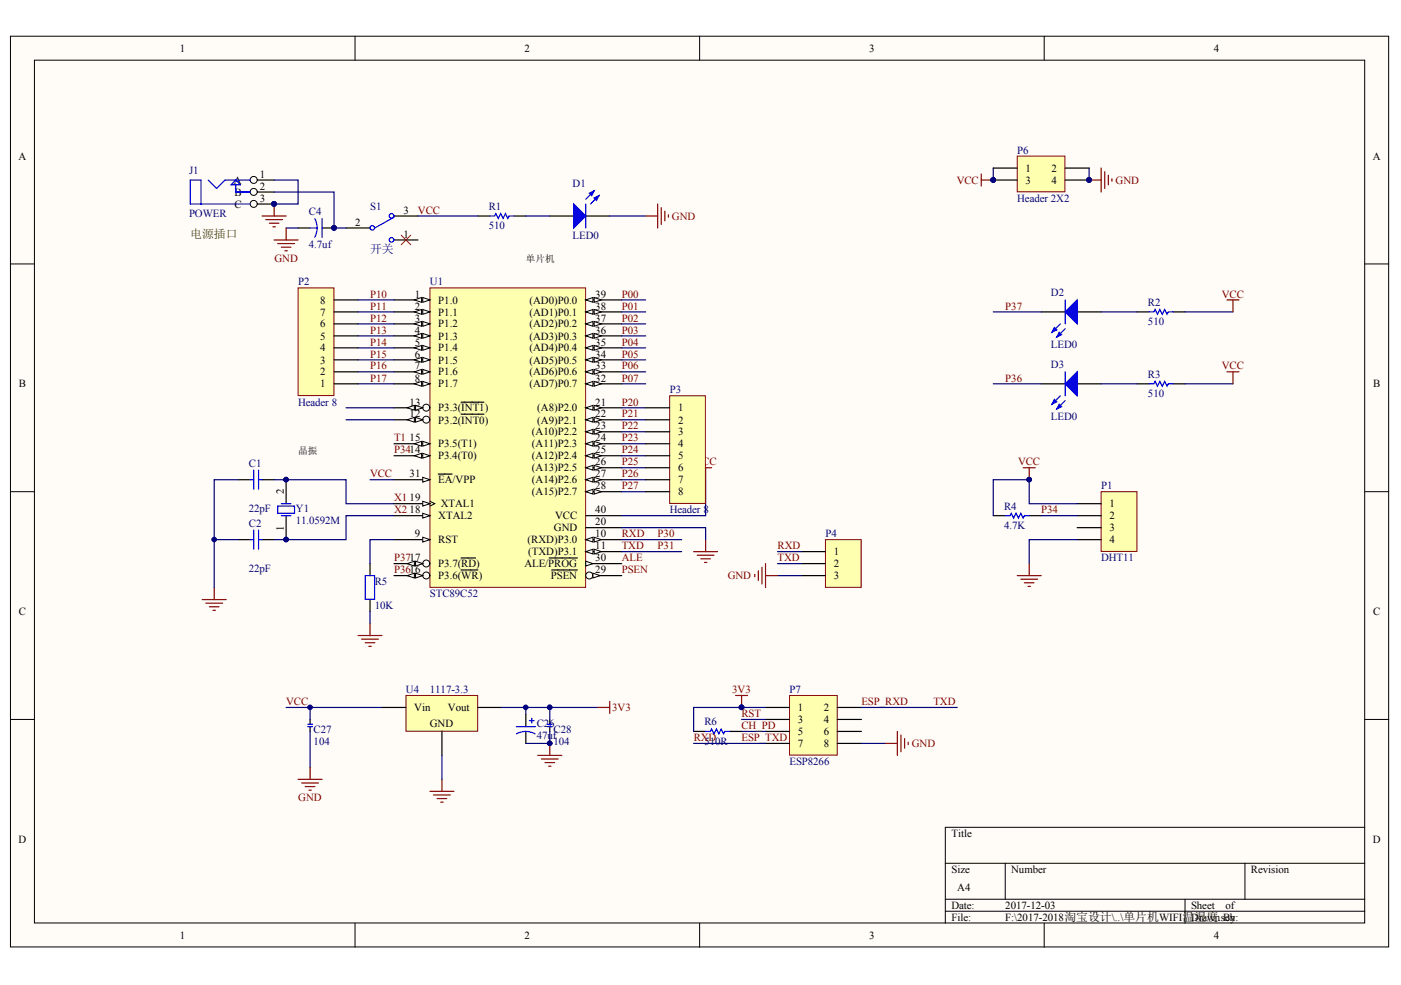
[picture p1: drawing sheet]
<svg xmlns="http://www.w3.org/2000/svg" width="289mm" height="203mm" viewBox="0 0 289 203" stroke-linecap="round" stroke-linejoin="round" font-family="sans-serif">
<g fill="#fffcf8" stroke="#000" stroke-width=".21">
<path d="M2.2 7.5h284.2v187.9h-284.2z"/>
<path d="M7.1 12.4h274.3v178h-274.3z"/>
</g>
<g fill="none" stroke="#000" stroke-width=".21">
<path d="M73.2 7.5v4.9M144.3 7.5v4.9M215.3 7.5v4.9M2.2 54.5h4.9M281.5 54.5h4.9M2.2 101.4h4.9M281.5 101.4h4.9M2.2 148.4h4.9M281.5 148.4h4.9M195 178.1h86.5M207.3 178.1v7.4M256.7 178.1v7.4"/>
<path d="M281.5 170.7h-86.5v19.8M73.2 190.5v4.9M144.3 190.5v4.9M195 185.5h86.5M195 188h86.5M215.3 190.5v4.9M244.4 185.5v5"/>
</g>
<path d="M88.7 59.4h32.1v61.8h-32.1z" fill="#ffffb0" stroke="#800000" stroke-width=".21"/>
<path d="M81.3 99h7.4" fill="none" stroke="#000" stroke-width=".25"/>
<path d="M87.2 98.5l1.5 .5-1.5 .5z" fill="#fffcf8" stroke="#000" stroke-width=".21"/>
<path d="M90.4 97.8h2.8M81.3 103.9h7.4" fill="none" stroke="#000" stroke-width=".25"/>
<path d="M88.7 103.4l1 .5-1 .5" fill="none" stroke="#000" stroke-width=".21"/>
<path d="M87.2 103.4l1.5 .5-1.5 .5z" fill="#fffcf8" stroke="#000" stroke-width=".21"/>
<path d="M81.3 106.4h7.4" fill="none" stroke="#000" stroke-width=".25"/>
<path d="M87.2 105.9l1.5 .5-1.5 .5z" fill="#fffcf8" stroke="#000" stroke-width=".21"/>
<path d="M81.3 111.3h7.4" fill="none" stroke="#000" stroke-width=".25"/>
<path d="M87.2 110.8l1.5 .5-1.5 .5z" fill="#fffcf8" stroke="#000" stroke-width=".21"/>
<path d="M81.3 116.3h7.4" fill="none" stroke="#000" stroke-width=".25"/>
<circle cx="87.9" cy="116.2" r=".72" fill="#fffcf8" stroke="#000" stroke-width=".21"/>
<g fill="#fffcf8" stroke="#000" stroke-width=".21">
<path d="M85.7 115.8l1.5 .5-1.5 .5z"/>
<path d="M84 116.3l1.5-.5v1z"/>
</g>
<path d="M81.3 118.7h7.4M95.1 115.1h3" fill="none" stroke="#000" stroke-width=".25"/>
<circle cx="87.9" cy="118.7" r=".72" fill="#fffcf8" stroke="#000" stroke-width=".21"/>
<g fill="#fffcf8" stroke="#000" stroke-width=".21">
<path d="M85.7 118.2l1.5 .5-1.5 .5z"/>
<path d="M84 118.7l1.5-.5v1z"/>
</g>
<path d="M81.3 86.6h7.4M95.1 117.6h3.5" fill="none" stroke="#000" stroke-width=".25"/>
<circle cx="87.9" cy="86.6" r=".72" fill="#fffcf8" stroke="#000" stroke-width=".21"/>
<g fill="#fffcf8" stroke="#000" stroke-width=".21">
<path d="M85.7 86.1l1.5 .5-1.5 .5z"/>
<path d="M84 86.6l1.5-.5v1z"/>
</g>
<path d="M81.3 84.1h7.4M95.1 85.4h4.7" fill="none" stroke="#000" stroke-width=".25"/>
<circle cx="87.9" cy="84.1" r=".72" fill="#fffcf8" stroke="#000" stroke-width=".21"/>
<g fill="#fffcf8" stroke="#000" stroke-width=".21">
<path d="M85.7 83.6l1.5 .5-1.5 .5z"/>
<path d="M84 84.1l1.5-.5v1z"/>
</g>
<path d="M81.3 94h7.4M95.1 83h4.7" fill="none" stroke="#000" stroke-width=".25"/>
<g fill="#fffcf8" stroke="#000" stroke-width=".21">
<path d="M87.2 93.5l1.5 .5-1.5 .5z"/>
<path d="M85.5 94l1.4-.5v1z"/>
</g>
<path d="M81.3 91.5h7.4" fill="none" stroke="#000" stroke-width=".25"/>
<g fill="#fffcf8" stroke="#000" stroke-width=".21">
<path d="M87.2 91l1.5 .5-1.5 .5z"/>
<path d="M85.5 91.5l1.4-.5v1z"/>
</g>
<path d="M81.3 61.9h7.4" fill="none" stroke="#000" stroke-width=".25"/>
<g fill="#fffcf8" stroke="#000" stroke-width=".21">
<path d="M87.2 61.4l1.5 .5-1.5 .5z"/>
<path d="M85.5 61.9l1.4-.5v1z"/>
</g>
<path d="M81.3 64.3h7.4" fill="none" stroke="#000" stroke-width=".25"/>
<g fill="#fffcf8" stroke="#000" stroke-width=".21">
<path d="M87.2 63.8l1.5 .5-1.5 .5z"/>
<path d="M85.5 64.3l1.4-.5v1z"/>
</g>
<path d="M81.3 66.8h7.4" fill="none" stroke="#000" stroke-width=".25"/>
<g fill="#fffcf8" stroke="#000" stroke-width=".21">
<path d="M87.2 66.3l1.5 .5-1.5 .5z"/>
<path d="M85.5 66.8l1.4-.5v1z"/>
</g>
<path d="M81.3 69.3h7.4" fill="none" stroke="#000" stroke-width=".25"/>
<g fill="#fffcf8" stroke="#000" stroke-width=".21">
<path d="M87.2 68.8l1.5 .5-1.5 .5z"/>
<path d="M85.5 69.3l1.4-.5v1z"/>
</g>
<path d="M81.3 71.8h7.4" fill="none" stroke="#000" stroke-width=".25"/>
<g fill="#fffcf8" stroke="#000" stroke-width=".21">
<path d="M87.2 71.3l1.5 .5-1.5 .5z"/>
<path d="M85.5 71.8l1.4-.5v1z"/>
</g>
<path d="M81.3 74.2h7.4" fill="none" stroke="#000" stroke-width=".25"/>
<g fill="#fffcf8" stroke="#000" stroke-width=".21">
<path d="M87.2 73.7l1.5 .5-1.5 .5z"/>
<path d="M85.5 74.2l1.4-.5v1z"/>
</g>
<path d="M81.3 76.7h7.4" fill="none" stroke="#000" stroke-width=".25"/>
<g fill="#fffcf8" stroke="#000" stroke-width=".21">
<path d="M87.2 76.2l1.5 .5-1.5 .5z"/>
<path d="M85.5 76.7l1.4-.5v1z"/>
</g>
<path d="M81.3 79.2h7.4" fill="none" stroke="#000" stroke-width=".25"/>
<g fill="#fffcf8" stroke="#000" stroke-width=".21">
<path d="M87.2 78.7l1.5 .5-1.5 .5z"/>
<path d="M85.5 79.2l1.4-.5v1z"/>
</g>
<path d="M120.8 61.9h7.4" fill="none" stroke="#000" stroke-width=".25"/>
<g fill="#fffcf8" stroke="#000" stroke-width=".21">
<path d="M120.8 61.9l1.5-.5v1z"/>
<path d="M122.5 61.4l1.5 .5-1.5 .5z"/>
</g>
<path d="M120.8 64.3h7.4" fill="none" stroke="#000" stroke-width=".25"/>
<g fill="#fffcf8" stroke="#000" stroke-width=".21">
<path d="M120.8 64.3l1.5-.5v1z"/>
<path d="M122.5 63.8l1.5 .5-1.5 .5z"/>
</g>
<path d="M120.8 66.8h7.4" fill="none" stroke="#000" stroke-width=".25"/>
<g fill="#fffcf8" stroke="#000" stroke-width=".21">
<path d="M120.8 66.8l1.5-.5v1z"/>
<path d="M122.5 66.3l1.5 .5-1.5 .5z"/>
</g>
<path d="M120.8 69.3h7.4" fill="none" stroke="#000" stroke-width=".25"/>
<g fill="#fffcf8" stroke="#000" stroke-width=".21">
<path d="M120.8 69.3l1.5-.5v1z"/>
<path d="M122.5 68.8l1.5 .5-1.5 .5z"/>
</g>
<path d="M120.8 71.8h7.4" fill="none" stroke="#000" stroke-width=".25"/>
<g fill="#fffcf8" stroke="#000" stroke-width=".21">
<path d="M120.8 71.8l1.5-.5v1z"/>
<path d="M122.5 71.3l1.5 .5-1.5 .5z"/>
</g>
<path d="M120.8 74.2h7.4" fill="none" stroke="#000" stroke-width=".25"/>
<g fill="#fffcf8" stroke="#000" stroke-width=".21">
<path d="M120.8 74.2l1.5-.5v1z"/>
<path d="M122.5 73.7l1.5 .5-1.5 .5z"/>
</g>
<path d="M120.8 76.7h7.4" fill="none" stroke="#000" stroke-width=".25"/>
<g fill="#fffcf8" stroke="#000" stroke-width=".21">
<path d="M120.8 76.7l1.5-.5v1z"/>
<path d="M122.5 76.2l1.5 .5-1.5 .5z"/>
</g>
<path d="M120.8 79.2h7.4" fill="none" stroke="#000" stroke-width=".25"/>
<g fill="#fffcf8" stroke="#000" stroke-width=".21">
<path d="M120.8 79.2l1.5-.5v1z"/>
<path d="M122.5 78.7l1.5 .5-1.5 .5z"/>
</g>
<path d="M120.8 84.1h7.4" fill="none" stroke="#000" stroke-width=".25"/>
<g fill="#fffcf8" stroke="#000" stroke-width=".21">
<path d="M120.8 84.1l1.5-.5v1z"/>
<path d="M122.5 83.6l1.5 .5-1.5 .5z"/>
</g>
<path d="M120.8 86.6h7.4" fill="none" stroke="#000" stroke-width=".25"/>
<g fill="#fffcf8" stroke="#000" stroke-width=".21">
<path d="M120.8 86.6l1.5-.5v1z"/>
<path d="M122.5 86.1l1.5 .5-1.5 .5z"/>
</g>
<path d="M120.8 89.1h7.4" fill="none" stroke="#000" stroke-width=".25"/>
<g fill="#fffcf8" stroke="#000" stroke-width=".21">
<path d="M120.8 89.1l1.5-.5v1z"/>
<path d="M122.5 88.6l1.5 .5-1.5 .5z"/>
</g>
<path d="M120.8 91.5h7.4" fill="none" stroke="#000" stroke-width=".25"/>
<g fill="#fffcf8" stroke="#000" stroke-width=".21">
<path d="M120.8 91.5l1.5-.5v1z"/>
<path d="M122.5 91l1.5 .5-1.5 .5z"/>
</g>
<path d="M120.8 94h7.4" fill="none" stroke="#000" stroke-width=".25"/>
<g fill="#fffcf8" stroke="#000" stroke-width=".21">
<path d="M120.8 94l1.5-.5v1z"/>
<path d="M122.5 93.5l1.5 .5-1.5 .5z"/>
</g>
<path d="M120.8 96.5h7.4" fill="none" stroke="#000" stroke-width=".25"/>
<g fill="#fffcf8" stroke="#000" stroke-width=".21">
<path d="M120.8 96.5l1.5-.5v1z"/>
<path d="M122.5 96l1.5 .5-1.5 .5z"/>
</g>
<path d="M120.8 99h7.4" fill="none" stroke="#000" stroke-width=".25"/>
<g fill="#fffcf8" stroke="#000" stroke-width=".21">
<path d="M120.8 99l1.5-.5v1z"/>
<path d="M122.5 98.5l1.5 .5-1.5 .5z"/>
</g>
<path d="M120.8 101.4h7.4" fill="none" stroke="#000" stroke-width=".25"/>
<g fill="#fffcf8" stroke="#000" stroke-width=".21">
<path d="M120.8 101.4l1.5-.5v1z"/>
<path d="M122.5 100.9l1.5 .5-1.5 .5z"/>
</g>
<path d="M120.8 118.7h7.4" fill="none" stroke="#000" stroke-width=".25"/>
<circle cx="121.5" cy="118.7" r=".72" fill="#fffcf8" stroke="#000" stroke-width=".21"/>
<path d="M122.3 118.2l1.5 .5-1.5 .5z" fill="#fffcf8" stroke="#000" stroke-width=".21"/>
<path d="M113.8 117.6h5.3M120.8 116.3h7.4" fill="none" stroke="#000" stroke-width=".25"/>
<path d="M120.8 115.8l1.5 .5-1.5 .5z" fill="#fffcf8" stroke="#000" stroke-width=".21"/>
<path d="M113.3 115.1h5.8M120.8 113.8h7.4" fill="none" stroke="#000" stroke-width=".25"/>
<g fill="#fffcf8" stroke="#000" stroke-width=".21">
<path d="M120.8 113.8l1.5-.5v1z"/>
<path d="M122.5 113.3l1.5 .5-1.5 .5z"/>
</g>
<path d="M120.8 111.3h7.4" fill="none" stroke="#000" stroke-width=".25"/>
<g fill="#fffcf8" stroke="#000" stroke-width=".21">
<path d="M120.8 111.3l1.5-.5v1z"/>
<path d="M122.5 110.8l1.5 .5-1.5 .5z"/>
</g>
<g fill="none" stroke="#000" stroke-width=".25">
<path d="M51.6 37.1h4.9M71.4 47h4.9M81.3 44.6h4.9M81.3 49.5h4.9M49.1 99h2.5M54.1 99h2.4M59 99v4.9M49.1 111.3h2.5M54.1 111.3h2.4M59 106.4v4.9M76.3 116.3v2.4M120.8 108.9h7.4"/>
<path d="M120.8 106.4h7.4M76.3 123.7v2.5"/>
</g>
<g fill="none" stroke="#800000" stroke-width=".25">
<path d="M54.1 44.6h4.9M54.8 45.3h3.5M55.5 46h2M56.3 46.8h.5M56.5 42.1v2.5M144.3 96.5h2.5M145.5 96.5v2.5M143 113.8h5M143.8 114.5h3.4M144.5 115.3h2M145.3 116h.5M145.5 111.3v2.5"/>
<path d="M41.7 123.7h4.9M42.4 124.4h3.5M43.2 125.2h2M43.9 125.9h.5M44.2 121.2v2.5M73.8 131.1h5M74.6 131.9h3.4M75.3 132.6h2M76.1 133.3h.5M76.3 128.6v2.5"/>
</g>
<g fill="none" stroke="#00f" stroke-width=".25">
<path d="M81.3 44.8l-4 2.2M51.6 99h.7M52.3 97v3.9M53.3 97v3.9M53.3 99h.8M51.6 111.3h.7M52.3 109.3v4M53.3 109.3v4M53.3 111.3h.8M57.3 104.4h3.4v1.5h-3.4zM58 103.9h2M58 106.4h2"/>
<path d="M75.3 118.7h1.9v4.9h-1.9z"/>
<circle cx="76.8" cy="47" r=".47"/>
<circle cx="80.8" cy="49.5" r=".48"/>
<circle cx="80.8" cy="44.5" r=".48"/>
</g>
<g fill="#000080" stroke="#000080" stroke-width=".21">
<circle cx="59" cy="111.3" r=".48"/>
<circle cx="59" cy="98.9" r=".48"/>
<circle cx="56.5" cy="42.1" r=".47"/>
</g>
<g fill="none" stroke="#000080" stroke-width=".25">
<path d="M73.8 61.9h7.5M73.8 64.3h7.5M73.8 66.8h7.5M73.8 69.3h7.5M73.8 71.8h7.5M73.8 74.2h7.5M73.8 76.7h7.5M73.8 79.2h7.5M128.2 61.9h5M128.2 64.3h5M128.2 66.8h5M128.2 69.3h5"/>
<path d="M128.2 71.8h5M128.2 74.2h5M128.2 76.7h5M128.2 79.2h5M56.5 99h14.9v4.9h9.9M71.4 86.6h9.9M71.4 84.1h9.9M76.3 99h5M145.5 99v7.4h-17.3M81.3 106.4h-9.9v4.9h-14.9M128.2 108.9h17.3v2.4M76.3 126.2v2.4"/>
</g>
<path d="M82.7 48.5l2 2M84.7 48.5l-2 2" fill="none" stroke="#f00" stroke-width=".21"/>
<circle cx="52.3" cy="37.1" r=".72" fill="#fffcf8" stroke="#000" stroke-width=".21"/>
<path d="M51.6 39.6h4.9" fill="none" stroke="#000" stroke-width=".25"/>
<circle cx="52.3" cy="39.6" r=".72" fill="#fffcf8" stroke="#000" stroke-width=".21"/>
<path d="M51.6 42.1h4.9" fill="none" stroke="#000" stroke-width=".25"/>
<circle cx="52.3" cy="42.1" r=".72" fill="#fffcf8" stroke="#000" stroke-width=".21"/>
<g fill="#000080" stroke="#000080" stroke-width=".21">
<circle cx="56.5" cy="42.1" r=".47"/>
<circle cx="44.2" cy="111.3" r=".48"/>
</g>
<path d="M42.9 37.1l1.8 1.8 1.7-1.8h5.2M48.6 38.1v1.5h3M48.6 37.1l1 1h-2zM122.5 39.4l-1.7 1.7M41.5 42.1v-5h-2.3v5h12.4M101 44.6h1l.3-.5 .5 1 .4-1 .5 1 .5-1 .5 1 .3-.5h1M120.8 42.1v4.9M123.5 40.4l-1.7 1.7" fill="none" stroke="#00f" stroke-width=".25"/>
<path d="M86.2 44.6h12.4M108.4 44.6h5M125.7 44.6h7.5M49.1 99h-4.9v22.2M44.2 111.3h4.9" fill="none" stroke="#000080" stroke-width=".25"/>
<path d="M98.6 44.6h2.4M106 44.6h2.4M113.4 44.6h4.9M120.8 44.6h4.9" fill="none" stroke="#000" stroke-width=".25"/>
<g fill="#00f" stroke="#00f" stroke-width=".25">
<path d="M118.3 42.1l2.5 2.5-2.5 2.4z"/>
<path d="M122.5 40.9l1-.5-.5 .9z"/>
<path d="M121.5 39.9l1-.5-.5 1z"/>
</g>
<path d="M227.1 101.4h7.4v12.3h-7.4z" fill="#ffffb0" stroke="#800000" stroke-width=".21"/>
<g fill="none" stroke="#000" stroke-width=".25">
<path d="M214.7 64.3h5M214.7 79.2h5M222.1 64.3h5M222.1 79.2h5M234.5 64.3h2.5M234.5 79.2h2.5M241.9 64.3h2.5M241.9 79.2h2.5M204.8 106.4h2.5M212.3 106.4h2.4M222.1 103.9h5M222.1 106.4h5"/>
<path d="M222.1 108.9h5M222.1 111.3h5"/>
</g>
<path d="M253 61.9h2.5M253 76.7h2.5M254.3 61.9v2.4M254.3 76.7v2.5M211 96.5h2.5M212.3 96.5v2.5M209.8 118.7h4.9M210.5 119.5h3.5M212.3 116.3v2.4M211.3 120.2h1.9M212 121h.5" fill="none" stroke="#800000" stroke-width=".25"/>
<circle cx="212.2" cy="98.9" r=".48" fill="#000080" stroke="#000080" stroke-width=".21"/>
<g fill="none" stroke="#000080" stroke-width=".25">
<path d="M204.8 64.3h9.9M204.8 79.2h9.9M227.1 64.3h7.4M227.1 79.2h7.4M244.4 64.3h9.9M244.4 79.2h9.9M128.2 84.1h5M128.2 86.6h5M128.2 89.1h5M128.2 91.5h5M128.2 94h5M128.2 96.5h5"/>
<path d="M128.2 99h5M128.2 101.4h5M128.2 111.3h12.4M128.2 113.8h12.4M214.7 106.4h7.4M222.1 111.3h-9.8v5"/>
</g>
<path d="M218.7 66.8l-1.8 1.7M219.7 67.8l-1.8 1.7M219.7 61.9v4.9M219.7 76.7v5M237 64.3h1l.2-.5 .5 1 .5-1 .5 1 .5-1 .5 1 .2-.5h1M237 79.2h1l.2-.5 .5 1 .5-1 .5 1 .5-1 .5 1 .2-.5h1M218.7 81.7l-1.8 1.7M219.7 82.6l-1.8 1.8M207.3 106.4h1l.2-.5 .5 1 .5-1 .5 1 .5-1 .5 1 .3-.5h1" fill="none" stroke="#00f" stroke-width=".25"/>
<g fill="#00f" stroke="#00f" stroke-width=".25">
<path d="M222.1 61.9v4.9l-2.4-2.5z"/>
<path d="M217.4 67.6l.5 .5-1 .4z"/>
<path d="M218.4 68.5l.5 .5-1 .5z"/>
<path d="M222.1 76.7v5l-2.4-2.5z"/>
<path d="M217.4 82.4l.5 .5-1 .5z"/>
<path d="M218.4 83.4l.5 .5-1 .5z"/>
</g>
<path d="M138.1 81.7h7.4v22.2h-7.4z" fill="#ffffb0" stroke="#800000" stroke-width=".21"/>
<path d="M133.2 84.1h4.9M133.2 86.6h4.9M133.2 89.1h4.9M133.2 91.5h4.9M133.2 94h4.9M133.2 96.5h4.9M133.2 99h4.9M133.2 101.4h4.9" fill="none" stroke="#000" stroke-width=".25"/>
<path d="M61.5 59.4h7.4v22.2h-7.4z" fill="#ffffb0" stroke="#800000" stroke-width=".21"/>
<path d="M68.9 79.2h4.9M68.9 76.7h4.9M68.9 74.2h4.9M68.9 71.8h4.9M68.9 69.3h4.9M68.9 66.8h4.9M68.9 64.3h4.9M68.9 61.9h4.9" fill="none" stroke="#000" stroke-width=".25"/>
<path d="M170.2 111.3h7.4v9.9h-7.4z" fill="#ffffb0" stroke="#800000" stroke-width=".21"/>
<path d="M61.5 47h2.4M66.4 47h2.5M165.3 113.8h4.9M165.3 116.3h4.9M165.3 118.7h4.9" fill="none" stroke="#000" stroke-width=".25"/>
<path d="M56.5 37.1h5v5h-5M56.5 39.6h12.4v7.4h2.5M204.8 34.7v2.4M224.6 34.7v2.4M59 47h2.5M160.3 118.7h5M160.3 116.3h5M160.3 113.8h5" fill="none" stroke="#000080" stroke-width=".25"/>
<g fill="none" stroke="#800000" stroke-width=".25">
<path d="M202.4 35.9v2.5M202.4 37.1h2.4M224.6 37.1h2.5M227.1 34.7v4.9M227.8 35.4v3.5M228.6 36.2v1.9M229.3 36.9v.5M56.5 49.5h5M57.3 50.2h3.4M58 51h2M58.8 51.7h.5M59 47v2.5"/>
<path d="M133.2 44.6h2.4M135.6 42.1v4.9M136.4 42.8v3.5M137.1 43.6v2M137.9 44.3v.5M155.7 118.5v.5M156.4 117.8v1.9M157.1 117v3.5M157.9 116.3v4.9M157.9 118.7h2.4"/>
</g>
<g fill="#000080" stroke="#000080" stroke-width=".21">
<circle cx="56.5" cy="42.1" r=".47"/>
<circle cx="68.9" cy="47" r=".48"/>
<circle cx="204.8" cy="37.1" r=".48"/>
<circle cx="224.6" cy="37.1" r=".47"/>
</g>
<path d="M63.9 47h1.5M64.9 45.1l.3 .8 .2 1.1M65.4 47l-.2 1.2-.3 .7M66.4 45.1v3.9" fill="none" stroke="#00f" stroke-width=".25"/>
<path d="M162.8 143.5h9.9v12.3h-9.9z" fill="#ffffb0" stroke="#800000" stroke-width=".21"/>
<path d="M143 150.9h2.5M150.5 150.9h2.4M157.9 145.9h4.9M157.9 148.4h4.9M157.9 150.9h4.9M157.9 153.4h4.9M172.7 145.9h4.9M172.7 148.4h4.9M172.7 150.9h4.9M172.7 153.4h4.9" fill="none" stroke="#000" stroke-width=".25"/>
<path d="M151.7 143.5h2.5M152.9 143.5v2.4M182.6 153.4h2.5M185.1 150.9v4.9M185.8 151.6v3.5M186.5 152.4v2M187.3 153.1v.5" fill="none" stroke="#800000" stroke-width=".25"/>
<circle cx="152.9" cy="145.9" r=".48" fill="#000080" stroke="#000080" stroke-width=".21"/>
<path d="M81.3 111.3h-5v5M152.9 148.4h5M152.9 150.9h5M157.9 145.9h-14.9v5M177.6 153.4h5" fill="none" stroke="#000080" stroke-width=".25"/>
<path d="M145.5 150.9h1l.3-.5 .4 1 .5-1 .5 1 .5-1 .5 1 .3-.5h1" fill="none" stroke="#00f" stroke-width=".25"/>
<path d="M209.8 32.2h9.8v7.4h-9.8z" fill="#ffffb0" stroke="#800000" stroke-width=".21"/>
<path d="M204.8 34.7h5M204.8 37.1h5M219.7 34.7h4.9M219.7 37.1h4.9M63.9 148.4v1M63.9 149.9v1M108.4 147.4v2.5M108.4 150.9v2.5M113.4 148.4v1M113.4 149.9v1" fill="none" stroke="#000" stroke-width=".25"/>
<g fill="#000080" stroke="#000080" stroke-width=".21">
<circle cx="204.8" cy="37.1" r=".48"/>
<circle cx="224.6" cy="37.1" r=".47"/>
<circle cx="212.2" cy="98.9" r=".48"/>
<circle cx="108.4" cy="145.9" r=".47"/>
<circle cx="113.4" cy="145.9" r=".47"/>
<circle cx="113.4" cy="153.3" r=".47"/>
<circle cx="63.9" cy="145.9" r=".48"/>
</g>
<path d="M222.1 103.9h-9.8v-4.9h-7.5v7.4M59 145.9h19.8M63.9 145.9v2.5M108.4 145.9v1.5M113.4 150.9v2.5h-5M113.4 145.9h9.9M143 153.4h14.9M177.6 145.9h19.8" fill="none" stroke="#000080" stroke-width=".25"/>
<path d="M110.9 155.8h5M111.7 156.6h3.4M112.4 157.3h2M113.1 158.1h.5M113.4 153.4v2.4" fill="none" stroke="#800000" stroke-width=".25"/>
<path d="M63.5 149.4h.9M63.5 149.9h.9M106.5 149.9h3.9M106.5 151.4a4 4 0 0 1 3.9 0M109.2 148.7h1M109.7 148.2v1M112.9 149.4h1M112.9 149.9h1" fill="none" stroke="#00f" stroke-width=".25"/>
<path d="M83.7 143.5h14.8v7.3h-14.8z" fill="#ffffb0" stroke="#800000" stroke-width=".21"/>
<path d="M78.8 145.9h4.9M91.1 150.9v4.9M98.6 145.9h4.9" fill="none" stroke="#000" stroke-width=".25"/>
<path d="M63.9 158.3v2.5M123.3 145.9h2.4M125.7 144.7v2.5M61.5 160.8h4.9M62.2 161.5h3.5M63 162.3h1.9M63.7 163h.5M88.7 163.3h4.9M89.4 164h3.5M90.1 164.7h2M90.9 165.5h.5M91.1 160.8v2.5" fill="none" stroke="#800000" stroke-width=".25"/>
<path d="M91.1 155.8v5M103.5 145.9h9.9v2.5" fill="none" stroke="#0c0087" stroke-width=".25"/>
<circle cx="113.4" cy="145.9" r=".47" fill="#000080" stroke="#000080" stroke-width=".21"/>
<path d="M63.9 150.9v7.4" fill="none" stroke="#000080" stroke-width=".25"/>
<text font-size="2.5" fill="#482904" x="39.2" y="49">电源插口</text>
<text font-size="2.5" fill="#000080" x="76.3" y="52.2">开关</text>
<g font-size="2.2">
<text x="37.1" y="10.7">1</text>
<text x="108.2" y="10.7">2</text>
<text x="179.2" y="10.7">3</text>
<text x="250.3" y="10.7">4</text>
<text x="3.8" y="33">A</text>
<text x="211.5" y="35.4">1</text>
<text x="216.8" y="35.4">2</text>
<text x="283.1" y="33">A</text>
<text x="48.2" y="37.9">A</text>
<text x="48.4" y="40.3">B</text>
<text x="53.6" y="36.7">1</text>
<text x="53.6" y="39.1">2</text>
<text x="53.6" y="41.6">3</text>
<text x="211.5" y="37.9">3</text>
<text x="216.8" y="37.9">4</text>
<text x="48.4" y="42.8">C</text>
<text x="73.2" y="46.6">2</text>
<text x="83.2" y="44.1">3</text>
<text x="83.2" y="49">1</text>
<text x="66" y="65.1">7</text>
<text x="66" y="62.6">8</text>
<text x="85.6" y="61.4">1</text>
<text x="85.6" y="63.9">2</text>
<text x="90.4" y="62.6">P1.0</text>
<text x="90.4" y="65.1">P1.1</text>
<text x="109.2" y="62.6">(AD0)P0.0</text>
<text x="109.2" y="65.1">(AD1)P0.1</text>
<text x="122.8" y="61.4">39</text>
<text x="122.8" y="63.9">38</text>
<text x="66" y="70">5</text>
<text x="66" y="67.6">6</text>
<text x="85.6" y="66.3">3</text>
<text x="85.6" y="68.8">4</text>
<text x="85.6" y="71.3">5</text>
<text x="90.4" y="67.6">P1.2</text>
<text x="90.4" y="70">P1.3</text>
<text x="109.2" y="67.6">(AD2)P0.2</text>
<text x="109.2" y="70">(AD3)P0.3</text>
<text x="122.8" y="66.3">37</text>
<text x="122.8" y="68.8">36</text>
<text x="122.8" y="71.3">35</text>
<text x="66" y="77.4">2</text>
<text x="66" y="75">3</text>
<text x="66" y="72.5">4</text>
<text x="85.6" y="73.8">6</text>
<text x="85.6" y="76.2">7</text>
<text x="90.4" y="72.5">P1.4</text>
<text x="90.4" y="75">P1.5</text>
<text x="90.4" y="77.4">P1.6</text>
<text x="109.2" y="72.5">(AD4)P0.4</text>
<text x="109.2" y="75">(AD5)P0.5</text>
<text x="109.2" y="77.4">(AD6)P0.6</text>
<text x="122.8" y="73.8">34</text>
<text x="122.8" y="76.2">33</text>
<text x="3.9" y="79.9">B</text>
<text x="66" y="79.9">1</text>
<text x="84.5" y="83.7">13</text>
<text x="85.6" y="78.7">8</text>
<text x="90.4" y="79.9">P1.7</text>
<text x="109.2" y="79.9">(AD7)P0.7</text>
<text x="122.8" y="78.7">32</text>
<text x="122.8" y="83.7">21</text>
<text x="283.2" y="79.9">B</text>
<text x="84.5" y="86.1">12</text>
<text x="90.4" y="87.4">P3.2(INT0)</text>
<text x="90.4" y="84.9">P3.3(INT1)</text>
<text x="109.7" y="89.8">(A10)P2.2</text>
<text x="110.8" y="84.9">(A8)P2.0</text>
<text x="110.8" y="87.4">(A9)P2.1</text>
<text x="122.8" y="86.1">22</text>
<text x="122.8" y="88.6">23</text>
<text x="139.8" y="84.9">1</text>
<text x="139.8" y="87.4">2</text>
<text x="139.8" y="89.8">3</text>
<text x="84.5" y="91">15</text>
<text x="90.4" y="94.8">P3.4(T0)</text>
<text x="90.4" y="92.3">P3.5(T1)</text>
<text x="109.7" y="92.3">(A11)P2.3</text>
<text x="109.7" y="94.8">(A12)P2.4</text>
<text x="122.8" y="91">24</text>
<text x="122.8" y="93.5">25</text>
<text x="122.8" y="96">26</text>
<text x="139.8" y="92.3">4</text>
<text x="139.8" y="94.8">5</text>
<text x="58.5" y="101.9" transform="rotate(-90 58.5 101.9)">2</text>
<text x="84.5" y="98.5">31</text>
<text x="90.4" y="99.7">EA/VPP</text>
<text x="109.7" y="97.3">(A13)P2.5</text>
<text x="109.7" y="99.7">(A14)P2.6</text>
<text x="122.8" y="98.5">27</text>
<text x="122.8" y="100.9">28</text>
<text x="139.8" y="97.3">6</text>
<text x="139.8" y="99.7">7</text>
<text x="84.5" y="103.4">19</text>
<text x="84.5" y="105.9">18</text>
<text x="90.4" y="107.1">XTAL2</text>
<text x="90.9" y="104.7">XTAL1</text>
<text x="109.7" y="102.2">(A15)P2.7</text>
<text x="114.5" y="107.1">VCC</text>
<text x="122.8" y="105.9">40</text>
<text x="139.8" y="102.2">8</text>
<text x="228.8" y="104.7">1</text>
<text x="228.8" y="107.1">2</text>
<text x="58.5" y="109.5" transform="rotate(-90 58.5 109.5)">1</text>
<text x="85.6" y="110.9">9</text>
<text x="90.4" y="112.1">RST</text>
<text x="108.8" y="112.1">(RXD)P3.0</text>
<text x="114.2" y="109.6">GND</text>
<text x="122.8" y="113.3">11</text>
<text x="122.8" y="110.9">10</text>
<text x="122.8" y="108.4">20</text>
<text x="228.8" y="109.6">3</text>
<text x="228.8" y="112.1">4</text>
<text x="90.4" y="117">P3.7(RD)</text>
<text x="90.4" y="119.5">P3.6(WR)</text>
<text x="108.1" y="117">ALE/PROG</text>
<text x="108.9" y="114.5">(TXD)P3.1</text>
<text x="113.6" y="119.5">PSEN</text>
<text x="122.8" y="118.3">29</text>
<text x="122.8" y="115.8">30</text>
<text x="172" y="114.5">1</text>
<text x="172" y="117">2</text>
<text x="172" y="119.5">3</text>
<text x="3.9" y="126.9">C</text>
<text x="283.2" y="126.9">C</text>
<text x="85.4" y="146.7">Vin</text>
<text x="88.7" y="149.9">GND</text>
<text x="92.4" y="146.7">Vout</text>
<text x="164.5" y="146.7">1</text>
<text x="164.5" y="149.2">3</text>
<text x="169.9" y="146.7">2</text>
<text x="169.9" y="149.2">4</text>
<text x="164.5" y="151.6">5</text>
<text x="164.5" y="154.1">7</text>
<text x="169.9" y="151.6">6</text>
<text x="169.9" y="154.1">8</text>
<text x="3.8" y="173.9">D</text>
<text x="196.2" y="172.7">Title</text>
<text x="283.1" y="173.9">D</text>
<text x="196.2" y="180.1">Size</text>
<text x="197.4" y="183.8">A4</text>
<text x="208.5" y="180.1">Number</text>
<text x="258" y="180.1">Revision</text>
<text x="196.2" y="187.5">Date:</text>
<text x="196.2" y="190">File:</text>
<text x="207.3" y="187.5">2017-12-03</text>
<text x="207.3" y="190">F:\2017-2018淘宝设计\..\单片机WIFI温湿度.sch</text>
<text x="245.6" y="187.5">Sheet</text>
<text x="245.6" y="190">Drawn By:</text>
<text x="252.7" y="187.5">of</text>
<text x="37.1" y="193.7">1</text>
<text x="108.2" y="193.7">2</text>
<text x="179.2" y="193.7">3</text>
<text x="250.3" y="193.7">4</text>
</g>
<g font-size="2.2" fill="#000080">
<text x="39" y="35.9">J1</text>
<text x="209.8" y="31.7">P6</text>
<text x="118.1" y="38.7">D1</text>
<text x="209.8" y="41.6">Header 2X2</text>
<text x="39" y="44.8">POWER</text>
<text x="63.7" y="44.3">C4</text>
<text x="76.3" y="43.3">S1</text>
<text x="100.8" y="47.3">510</text>
<text x="100.8" y="43.3">R1</text>
<text x="63.7" y="51.2">4.7uf</text>
<text x="118.1" y="49.3">LED0</text>
<text x="61.5" y="58.9">P2</text>
<text x="88.7" y="58.9">U1</text>
<text x="216.7" y="61.1">D2</text>
<text x="236.7" y="63.1">R2</text>
<text x="216.7" y="71.8">LED0</text>
<text x="236.7" y="67.1">510</text>
<text x="216.7" y="76">D3</text>
<text x="236.7" y="78">R3</text>
<text x="61.5" y="83.7">Header 8</text>
<text x="138.1" y="81.2">P3</text>
<text x="236.7" y="81.9">510</text>
<text x="216.7" y="86.6">LED0</text>
<text x="51.3" y="96.2">C1</text>
<text x="227.1" y="100.9">P1</text>
<text x="51.3" y="105.7">22pF</text>
<text x="61" y="105.7">Y1</text>
<text x="138.1" y="105.9">Header 8</text>
<text x="207.1" y="105.2">R4</text>
<text x="51.3" y="108.6">C2</text>
<text x="61" y="108.1">11.0592M</text>
<text x="170.2" y="110.9">P4</text>
<text x="207.1" y="109.1">4.7K</text>
<text x="51.3" y="118">22pF</text>
<text x="227.1" y="115.8">DHT11</text>
<text x="77.3" y="125.7">10K</text>
<text x="77.3" y="120.7">R5</text>
<text x="88.7" y="123.2">STC89C52</text>
<text x="83.7" y="143">U4</text>
<text x="88.7" y="143">1117-3.3</text>
<text x="162.8" y="143">P7</text>
<text x="110.7" y="149.9">C26</text>
<text x="145.3" y="149.6">R6</text>
<text x="64.7" y="151.2">C27</text>
<text x="64.7" y="153.6">104</text>
<text x="110.7" y="152.4">47uf</text>
<text x="114.1" y="151.2">C28</text>
<text x="114.1" y="153.6">104</text>
<text x="145.3" y="153.6">510R</text>
<text x="162.8" y="157.8">ESP8266</text>
</g>
<g font-size="2.2" fill="#800000">
<text x="197.3" y="37.9">VCC</text>
<text x="230.1" y="37.9">GND</text>
<text x="86.2" y="44.1">VCC</text>
<text x="138.6" y="45.3">GND</text>
<text x="56.6" y="54">GND</text>
<text x="76.3" y="61.4">P10</text>
<text x="76.3" y="63.9">P11</text>
<text x="128.2" y="61.4">P00</text>
<text x="128.2" y="63.9">P01</text>
<text x="207.3" y="63.9">P37</text>
<text x="252" y="61.4">VCC</text>
<text x="76.3" y="66.3">P12</text>
<text x="76.3" y="68.8">P13</text>
<text x="76.3" y="71.3">P14</text>
<text x="128.2" y="66.3">P02</text>
<text x="128.2" y="68.8">P03</text>
<text x="128.2" y="71.3">P04</text>
<text x="76.3" y="73.8">P15</text>
<text x="76.3" y="76.2">P16</text>
<text x="128.2" y="73.8">P05</text>
<text x="128.2" y="76.2">P06</text>
<text x="252" y="76.2">VCC</text>
<text x="76.3" y="78.7">P17</text>
<text x="128.2" y="78.7">P07</text>
<text x="128.2" y="83.7">P20</text>
<text x="207.3" y="78.7">P36</text>
<text x="128.2" y="86.1">P21</text>
<text x="128.2" y="88.6">P22</text>
<text x="81.3" y="93.5">P3414</text>
<text x="81.3" y="91">T1</text>
<text x="128.2" y="91">P23</text>
<text x="128.2" y="93.5">P24</text>
<text x="128.2" y="96">P25</text>
<text x="143.2" y="96">VCC</text>
<text x="209.9" y="96">VCC</text>
<text x="76.3" y="98.5">VCC</text>
<text x="128.2" y="98.5">P26</text>
<text x="128.2" y="100.9">P27</text>
<text x="81.3" y="103.4">X1</text>
<text x="81.3" y="105.9">X2</text>
<text x="214.7" y="105.9">P34</text>
<text x="128.2" y="110.9">RXD</text>
<text x="128.2" y="113.3">TXD</text>
<text x="135.6" y="110.9">P30</text>
<text x="135.6" y="113.3">P31</text>
<text x="160.4" y="113.3">RXD</text>
<text x="81.3" y="118.3">P3616</text>
<text x="81.3" y="115.8">P3717</text>
<text x="128.2" y="118.3">PSEN</text>
<text x="128.2" y="115.8">ALE</text>
<text x="150.1" y="119.5">GND</text>
<text x="160.4" y="115.8">TXD</text>
<text x="151" y="143">3V3</text>
<text x="59" y="145.5">VCC</text>
<text x="126.2" y="146.7">3V3</text>
<text x="152.9" y="148">RST</text>
<text x="177.6" y="145.5">ESP_RXD</text>
<text x="192.5" y="145.5">TXD</text>
<text x="143.1" y="152.9">RXD</text>
<text x="152.9" y="150.4">CH_PD</text>
<text x="152.9" y="152.9">ESP_TXD</text>
<text x="188" y="154.1">GND</text>
<text x="61.5" y="165.2">GND</text>
</g>
<g font-size="2">
<text x="108.4" y="54.1">单片机</text>
<text x="61.5" y="93.6">晶振</text>
</g>
</svg>
